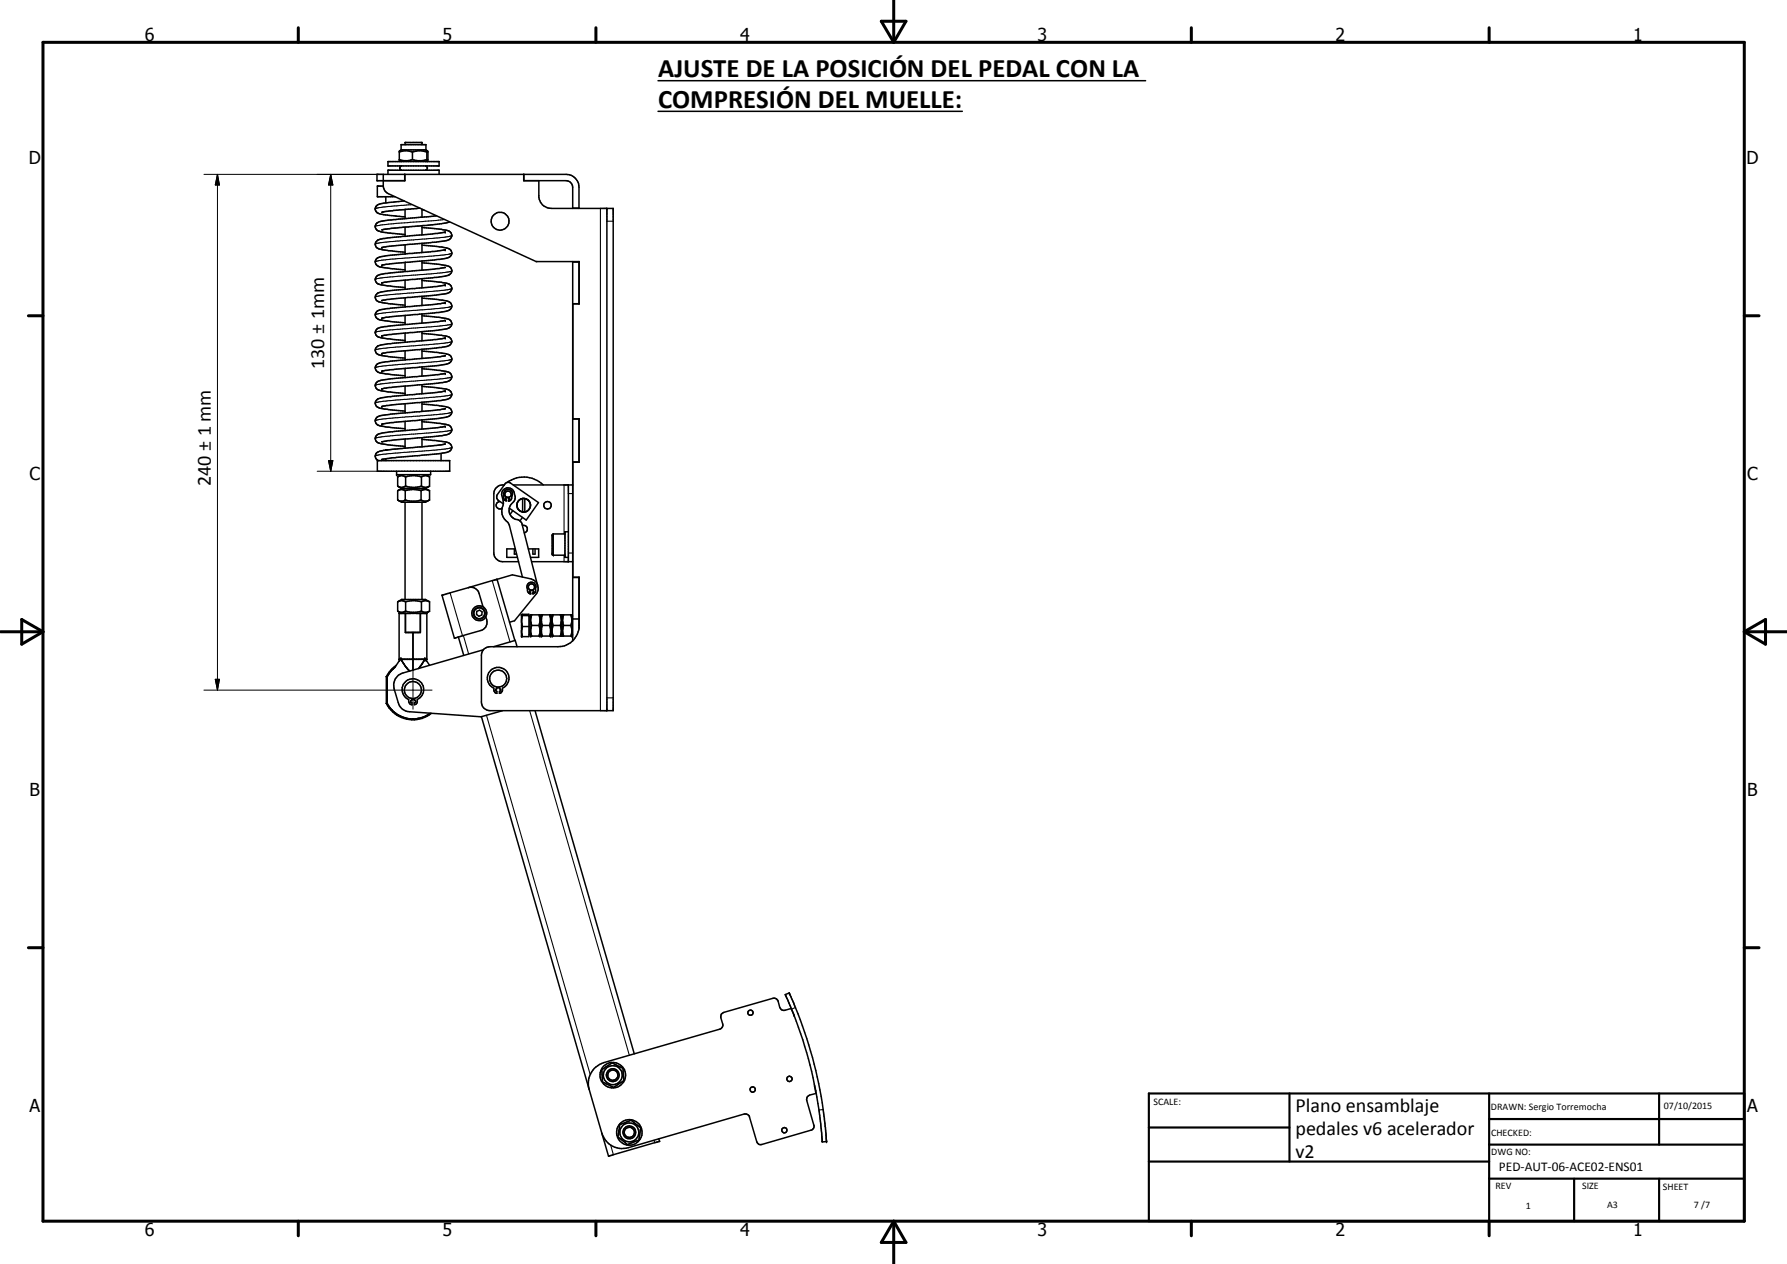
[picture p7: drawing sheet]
<svg xmlns="http://www.w3.org/2000/svg" width="420mm" height="297mm" viewBox="0 0 420 297" stroke-linecap="round" stroke-linejoin="round" font-family="sans-serif">
<g fill="none" stroke="#000" stroke-width=".35">
<path d="M154.7 19h114.7M91.2 38h12v1h-12zM93.9 35.7l.2-.1a4.1 4.1 0 0 1 2.9 .1M93.9 37.5a4.6 4.6 0 0 0 3.1 0M93.9 35.5v2.2M93.9 35.5h.1M93.9 37.7v.1M93.9 37.8l.4 .2M94.3 35.2v-1.2h5.8v1.2M94.3 35.2h5.8M94.3 35.2l-.4 .3M94.5 39a.51 .51 0 0 0-.5 .5 .51 .51 0 0 0 .5 .5"/>
<path d="M95.2 34v-.5h4v.5M97 35.7l.4-.1a4.3 4.3 0 0 1 3 .1M97 37.5a5.4 5.4 0 0 0 3.4 0M97 35.7v1.8M100 39a.51 .51 0 0 1 .5 .5 .51 .51 0 0 1-.5 .5M100.1 35.2l.4 .2M100.5 35.4l-.1 .2v2l.1 .2M100.5 35.4l.1 .2M100.5 37.8l-.4 .2M100.5 37.7v.1M100.6 35.6l-.1 2.1M100.6 35.6h.1"/>
<path d="M100.6 37.6h.1M154.7 26.2h71.6M90.1 41l.1 3 .3 .9 .8 .6 34.8 16h10.1v9.9h-1.5M90.1 43.7h-1.4v2.5h4.2M90.7 46.2v1.5M91.2 41v-1h12v1M95.1 47.2l-4.1 .5a3.8 3.8 0 0 0-2.5 .7 1.21 1.21 0 0 0-.1 1.3 1.21 1.21 0 0 0 1.2 .6l5.6 .7M95.2 41v1.5M95.2 41v1.5h-6.6v-1.5h44.5a3 3 0 0 1 3 3v5M95.2 49.2v2.2M95.2 53.4v2.1M95.2 57.5v2.2"/>
<path d="M98.8 48.9l-6.2 .5-2.8 .5M99.2 49.1v2M99.2 53v2.2M99.2 57.2v2.2M99.2 49.3h.4M99.2 53.5l4.9 .5a1.85 1.85 0 0 1 2.1 1.3 1.87 1.87 0 0 1-2.1 1.4l-4.9 .5M99.2 57.2l-9.4 1M99.2 57.6l5.5 .6a1.23 1.23 0 0 1 1.4 .8 1.23 1.23 0 0 1-.6 1.5l-2.1 .5-4.2 .3M102.6 50.7l-8.4 .8a19.3 19.3 0 0 0-5.5 .9 1.22 1.22 0 0 0-.3 1.3 1.22 1.22 0 0 0 1.2 .8l5.6 .6M104.7 54.5l-1.8 .4-6.6 .5a35.2 35.2 0 0 0-7.5 1 1.17 1.17 0 0 0-.5 1.4 1.17 1.17 0 0 0 1.3 .8l5.6 .7M104.7 58.7l-2.2 .4-12.1 1.1a1.9 1.9 0 0 0-2.1 1.1 1.26 1.26 0 0 0 1 1.4l5.9 .7M105.7 52.1a44.8 44.8 0 0 1-8.6 1.1l-7.3 .8"/>
<path d="M123.1 41v1.5h10a1.6 1.6 0 0 1 1.6 1.5v5M123.2 41v1.5M126.7 42.5v3.9a2.92 2.92 0 0 0 3 2.6h14.5v118h-29a2.02 2.02 0 0 1-2-2v-11l.5-1.3M134.7 48.9h1.4M142.7 49v118M95.2 61.7v2.1M95.2 65.8v2.2M95.2 70v2.1M95.2 74.1v2.2M95.2 78.3v2.1M99.2 61.3v2.2M99.2 65.5v2.1"/>
<path d="M99.2 69.6v2.2M99.2 73.8v2.1M99.2 77.9v2.2M99.2 61.3l-7.2 .7-2.2 .4M99.2 61.8l5.5 .6a1.3 1.3 0 0 1 1.3 1.9 6.3 6.3 0 0 1-3.8 .9l-3 .3M99.2 65.5l-9.4 1M99.2 65.9l4.9 .5a1.85 1.85 0 0 1 2.1 1.4 1.87 1.87 0 0 1-2.1 1.3l-4.9 .5M99.2 69.6l-7.2 .7-2.2 .4M99.2 70.1l5.5 .6a1.23 1.23 0 0 1 1.4 .7 1.23 1.23 0 0 1-.6 1.5l-2.1 .5-4.2 .4M99.2 73.8l-7.2 .6-2.2 .4M99.2 74.2l5.5 .6a1.3 1.3 0 0 1 1.3 1.9 3.4 3.4 0 0 1-2.6 .8l-4.2 .4M99.2 77.9l-9.4 1"/>
<path d="M99.2 78.4l5.5 .6a1.26 1.26 0 0 1 1.5 1.1 1.26 1.26 0 0 1-1.3 1.3l-5.7 .7M104.7 67l-1.8 .3-12.2 1.2a2.27 2.27 0 0 0-2.5 1.3 1.77 1.77 0 0 0 1.9 1.4l5.1 .5M104.7 71.1l-2.2 .4-12.1 1.1a2.07 2.07 0 0 0-2.1 1.1 1.26 1.26 0 0 0 1 1.5l5.9 .7M104.7 79.4l-1.8 .4-12.2 1.1a2.27 2.27 0 0 0-2.5 1.4 1.93 1.93 0 0 0 2.2 1.4l4.8 .5M104.7 62.9l-14.3 1.4a2.18 2.18 0 0 0-2.1 1.1 1.31 1.31 0 0 0 1.3 1.5l5.6 .7M104.7 62.8v.1M104.7 75.3l-14.3 1.5a2.18 2.18 0 0 0-2.1 1.1 1.55 1.55 0 0 0 1.8 1.6l5.1 .5M134.7 61.5v89.1M134.7 71.4h1.4M134.7 61.6h1.4M136.1 61.5v9.9M95.2 82.4v2.2"/>
<path d="M95.2 86.6v2.1M95.2 90.7v2.2M95.2 94.9v2.1M95.2 99v2.2M99.2 82.1v2.1M99.2 86.2v2.2M99.2 90.4v2.1M99.2 94.5v2.2M99.2 98.7v2.1M99.2 82.1l-7.2 .6-2.2 .4M99.2 82.5l5.5 .6a1.3 1.3 0 0 1 1.3 1.9 4.7 4.7 0 0 1-3 .9l-3.8 .3M99.2 86.2l-7.2 .7-2.2 .3"/>
<path d="M99.2 86.7l5.5 .5a1.29 1.29 0 0 1 1.3 .7 1.29 1.29 0 0 1-.1 1.4l-.8 .4-1 .2-4.9 .5M99.2 90.4l-6.8 .6-2.6 .4M99.2 90.8l3.4 .3a6.4 6.4 0 0 1 3.1 .6 1.17 1.17 0 0 1 .5 1.4 1.17 1.17 0 0 1-1.3 .8l-5.7 .6M99.2 94.5l-7.2 .7-2.2 .3M99.2 95l5.5 .5a1.3 1.3 0 0 1 1.3 2 4.7 4.7 0 0 1-3 .8l-3.8 .4M99.2 98.7l-7.2 .6-2.2 .4M99.2 99.1l5.5 .6a1.35 1.35 0 0 1 1.4 1.7 4.2 4.2 0 0 1-3.1 1.1l-3.8 .4M104.6 91.9l-13.9 1.4a2.27 2.27 0 0 0-2.5 1.4l.1 .3a2.11 2.11 0 0 0 2.1 1.1l4.8 .5M104.7 87.8l-14.3 1.4a1.93 1.93 0 0 0-2.2 1.4 1.93 1.93 0 0 0 2.2 1.3l4.8 .6M104.7 83.6l-14.3 1.5a2.07 2.07 0 0 0-2.1 1.1 1.27 1.27 0 0 0 1 1.4l5.9 .7M104.7 96l-2.2 .4-11.5 1.1a3.2 3.2 0 0 0-2.7 .9 1.19 1.19 0 0 0 1 1.7l5.9 .7M104.7 83.6h.1"/>
<path d="M104.7 91.9h-.1M134.7 98.5h1.4M134.7 98.4h1.5v10.2h-1.5M136.1 98.4v10.2M88.7 108.2h17v2.5h-17zM90.7 107.8v.4M91.1 105.7l-1.2 .2a1.34 1.34 0 0 0-1.3 .5 1.34 1.34 0 0 0-.2 1.4l.6 .4M93.2 110.7v.8h8v-.8M93.5 112.1v2.2M93.5 115.3v2.2M93.5 115.3a1.48 1.48 0 0 1 1.8 0M93.5 114.3a1.73 1.73 0 0 0 1.9 0"/>
<path d="M93.5 112.1a1.73 1.73 0 0 1 1.9 0M93.5 114.3l.9 .5M93.5 117.5a1.61 1.61 0 0 0 1.8 0M93.5 117.5l.9 .5h5.7l.9-.5M94.4 114.8h5.7M94.4 111.5l-.9 .6M94.4 114.8l-.9 .5M95.2 103.2v2.1M95.2 118v22.9M95.3 115.3a6 6 0 0 1 3.7 0M95.3 117.5a6.6 6.6 0 0 0 3.7 0M95.3 115.3v2.2"/>
<path d="M95.4 112.1v2.2M95.4 114.3a6 6 0 0 0 3.7 0M95.4 112.1a6 6 0 0 1 3.7 0M99 115.3a1.82 1.82 0 0 1 2 0M99 117.5a1.98 1.98 0 0 0 2 0M99 115.3v2.2M99.1 112.1v2.2M99.1 114.3a1.68 1.68 0 0 0 1.9 0M99.1 112.1a1.68 1.68 0 0 1 1.9 0M99.2 102.9v2.1M99.2 118v22.9M99.2 102.9l-6.8 .5-2.6 .4"/>
<path d="M99.2 103.3l3.4 .2a6.4 6.4 0 0 1 3.1 .7 1.17 1.17 0 0 1 .5 1.4 1.17 1.17 0 0 1-1.3 .7l-12.9 1.3-2.2 .4M100.1 111.5l.9 .6M100.1 114.8l.9 .5M101 112.1v2.2M101 115.3v2.2M101 114.3l-.9 .5M103.7 106.6v1.6M104.6 100.2h.1M104.7 104.4l-4.2 .5-9.8 .9M104.7 100.2l-14.3 1.5a2.07 2.07 0 0 0-2.1 1.1 1.31 1.31 0 0 0 1.3 1.5l5.6 .6M104.7 104.3v.1M117.5 117.9a.88 .88 0 0 0-.8 1.1 .88 .88 0 0 0 1.4 .4"/>
<path d="M118.4 118.4a3.5 3.5 0 0 0 1.1 4.5l3.3 12.7M118.4 118.4l-.1-.7a2.71 2.71 0 0 1-.3-2 1.5 1.5 0 0 1 1.5-1.1 1.5 1.5 0 0 1 1.4 1.2 2.08 2.08 0 0 1-.8 2.8 2.29 2.29 0 0 0 1.8 3.6l.8 .8 3.7 14.6M118.6 114a2.14 2.14 0 0 0-2.5 2v14a2.09 2.09 0 0 0 2 2h3.8M119.2 113.4a6.7 6.7 0 0 1 8.6 .6M119.2 113.4l-.4 .2-2 2.8a.95 .95 0 0 0 .4 1.2l1.2 .8M119.2 113.4h.7l6.7 4.7-2.9 4.1-4-2.8M119.6 116.9v.2l.2 .2-.3 .2v.3l.6-.3a2.31 2.31 0 0 0 .2-2.1 1.07 1.07 0 0 0-1.4-.3 1.07 1.07 0 0 0-.4 1.4l-.1 .6 .2 .4 .4 .2-.2-.6 .3-.3 .5 .1M120.7 114h14M121.6 119l.1 .5M121.7 119.3l.5 .8 .4 .1M121.7 119.5l.6 .6M121.7 119.4v.1"/>
<path d="M122.2 117.4a1.5 1.5 0 0 0-.6 1.8M122.9 117.1v3.2M122.9 117.1a1.65 1.65 0 0 1 1.8 1.2M122.9 117.1l-.6 .2M123.1 117.1a1.57 1.57 0 0 0-1.5 1.8M123.1 117.1l.3 .1M123.4 117.2v3.1M123.4 117.2l.3 .1M123.9 117.3l.5 .4 .3 .6M124.2 119.9l-.8 .4M124.2 119.9l-.9 .4M124.4 119.7l-.2 .2"/>
<path d="M124.7 119.2l-.5 .7M124.7 118.3v.9M124.7 119.2l-.2 .3M133.6 114v18M134.7 108.5h1.4M110.1 138.1a1.99 1.99 0 0 1 2.5 1.3l1 3.2M110.1 138.1l-6.2 1.8 2.9 10.1M116.9 136.1l3.6-1 4.4 1a2.27 2.27 0 0 1 1.2 3.5l-5.1 6.3-1.2 .3M116.9 136.1l-6.8 2M116.9 136.1l4.2 14.4M120.6 120l-.7 .9M120.9 129v1.2h.5v-.2"/>
<path d="M121.1 129h-1.9v2h2.4M121.6 130.9v.1M122.5 120.2l.4 .1M122.8 120.3h.3M122.8 123.5a.9 .9 0 0 1 1.2 .6 .9 .9 0 0 1-.7 1.1M122.8 121.6l-.6 .8M122.9 120.3h.5M124.2 129h2.4v2h-1.9M124.7 138.7l-.2 .4 .3 .5a1.02 1.02 0 0 1-.8-1.3 1.07 1.07 0 0 1 1-1.5 1.07 1.07 0 0 1 .9 1.6l-.1 .8-.5 .4v-.3l.2-.3-.2-.3M124.7 138.7h.6M125 132h9.7M125.3 129v1.2h.5v-1.2"/>
<path d="M132.8 125.5h-2.7l-.3 .3 .1 4.6 2.9 .1M133.6 125h-.8v6h.8M134.7 135.7h1.4M134.7 135.6h1.5v11.9a5 5 0 0 1-5 4.5h-16l-.7 .1-.8 .6M136.1 135.6v12.1M90.8 159h.2M90.8 159v6.3M91 159v6.3M93.2 156.3l-1.3 1.2-1.1 1.5M93.5 141.4l.9-.5h5.7l.9 .5M93.5 141.4a1.73 1.73 0 0 1 1.9 0M93.5 143.6a1.73 1.73 0 0 0 1.9 0"/>
<path d="M93.5 143.6l.9 .5M93.5 141.4v2.2M93.8 154.9v-10.8h6.6v10.8M93.8 154.9h.3M93.8 154.9l.1 .3 .2-.3M94.3 154.9h5.6M94.3 154.7l-.2 .2M94.3 154.7v.2M94.3 154.9l1.2 1.9 .8 .9M94.3 154.7l-1.4 2.1-1.3 1.2-.6 1M95.3 144.1v4.5h3.5v-4.5M95.4 141.4v2.2"/>
<path d="M95.4 141.4a6 6 0 0 1 3.7 0M95.4 143.6a6.6 6.6 0 0 0 3.7 0M97.1 148.6v8.9M99.1 141.4a1.68 1.68 0 0 1 1.9 0M99.1 143.6a1.85 1.85 0 0 0 1.9 0M99.1 141.4v2.2M99.9 154.9v-.2l1.1 1.6M99.9 154.9l-1.4 2.2M100 154.8l.1 .1M100.1 154.9h.3M100.1 154.9l.1 .3 .2-.3M101 143.6l-.9 .5"/>
<path d="M101 141.4v2.2M106.8 150h.1M107.8 149.7l1.2 4.3M107.8 149.7l-.9 .3M112.1 143.7l.7-.3 .6 .4-.1 .7-.7 .3-.6-.4zM113.7 152.7l-19 5.5a2.98 2.98 0 0 0-2 3.6l.9 3.3a2.8 2.8 0 0 0 2.7 2.2l16.8 1.1 5.1-1.4M114.2 144.9a2.16 2.16 0 0 1-1.1 3.3l-5.3 1.5M116.1 152l5-1.5 .5 1.5M122.6 144.5l.1 .1M122.6 146.2l.2 1M122.6 148.7l.2 .9M122.7 144.4v5.1"/>
<path d="M122.7 144.6h.1M122.7 149.5l.1 .1M122.8 144.6v.1M122.8 144.4h1.6v5.2h-1.6M122.8 144.4h-.1M122.8 149.6h.1M122.8 144.7l-.2 .9M122.8 147.2l-.2 .9M122.8 144.7h1.6M122.8 147.2h1.6M124.4 144.8h.2M124.4 149.1h.2"/>
<path d="M125 147h1.7M125 147l-.2 1 .2 1.5M125 144.5l-.2 1 .2 1.5M126.7 144.5l.2 1-.2 1.5M126.7 147l.2 1-.2 1.5M127.2 144.8l-.3-.3h-2.1l-.2 .3v4.4l.2 .3h2.1l.3-.3M127.2 144.8l.1-.3h2.1l.2 .3M127.2 149.2l.1 .3h2.1l.2-.3M127.2 144.8v4.4M127.5 147h1.7M127.5 147a3.2 3.2 0 0 0 0 2.5M127.5 144.5a3.2 3.2 0 0 0 0 2.5"/>
<path d="M129.2 144.5l.2 1-.2 1.5M129.2 147l.2 1-.2 1.5M129.6 144.8l.2-.3h2.2l.1 .3M129.6 149.2l.2 .3h2.2l.1-.3M129.6 144.8v4.4M130 147h1.7M130 147l-.2 1 .2 1.5M130 144.5l-.2 1 .2 1.5M131.7 144.5a3.2 3.2 0 0 1 0 2.5M131.7 147a3.2 3.2 0 0 1 0 2.5M132.1 144.8v4.4M132.1 144.8l.2-.3h2.1l.3 .3"/>
<path d="M132.1 149.2l.2 .3h2.1l.3-.3M132.5 147a3.2 3.2 0 0 0 0 2.5M132.5 144.5a3.2 3.2 0 0 0 0 2.5M132.5 147h1.7M134.2 144.5l.2 1-.2 1.5M134.2 147l.2 1-.2 1.5M134.7 145.5h1.5M90.8 165.3h.2M90.8 165.3a7 7 0 0 0 10.6 2.3M91 165.3a6.8 6.8 0 0 0 10.2 2.3M96.8 164.4h.6M96.8 164.1v.4l-.2 .1v.3l.2 .2v.6l-.5-.3-.2-1a2.55 2.55 0 0 1-1-3.9 2.55 2.55 0 0 1 4 0 2.55 2.55 0 0 1-1 3.9v.7l-.3 .4-.4 .1v-.5l.3-.2-.3-.4v-.4"/>
<path d="M97.4 164.3h-.6M113.2 168.4l25.3 87.5M116.8 161.5v.3l-.3 .3 .3 .4v.4l-.4-.1-.2-.3-.1-.8a2.55 2.55 0 0 1-1-3.9 2.55 2.55 0 0 1 4 0 2.55 2.55 0 0 1-1 3.9 1.03 1.03 0 0 1-.5 1.2h-.2v-.4l.3-.3v-.2l-.3-.2v-.3M116.8 161.5h.6M125.8 167l23.3 80.6M184.7 233.8h.1M185.6 233.4l1 2.2a103.4 103.4 0 0 1 7.1 26.1l.6 6.6-1 .1-.7-7.2a98.2 98.2 0 0 0-6.6-24.3l-1.3-3.1M185.6 233.3l-.9 .5M185.6 233.3v.1M186.7 238.6l-.7-1.6-1.8 .4a.96 .96 0 0 1-.9-.7l-.4-1.6-.3-.4-.7-.1-11.7 3.3a1.05 1.05 0 0 0-.7 1.3l.5 1.8-.4 .6-.4 .3-27.3 7.8a5.1 5.1 0 0 0-3.4 6.2M138.5 255.9l4.6 15.8 12-3.5-.2-.6M141.5 251.4l1.4-1a1.39 1.39 0 0 1 1.4-.5l1.5 .8a.76 .76 0 0 1 .7 1.1l.1 1.4a.81 .81 0 0 1-.6 1.2l-1.7 1.1-1.9-.9a.76 .76 0 0 1-.8-1.1z"/>
<path d="M191.5 255.2l.3 1.8-1.7 .5-.3 .3-.2 .6 1.8 6.2-.1 .4-.4 .6-11.8 3.3h-.6l-.6-.6-1.7-6-.5-.4-.7-.1-27.3 7.9a5 5 0 0 1-6.2-3.4M145.7 264.3l2.7-1 2 1.5 .3 .2-.5 2.9-2.7 1.1-2.2-1.8z"/>
<circle cx="117.6" cy="52" r="2.09"/>
<circle cx="119.4" cy="116.1" r=".74"/>
<circle cx="128.7" cy="118.7" r=".87"/>
<circle cx="125" cy="137.9" r=".77"/>
<circle cx="112.7" cy="144.1" r="1.75"/>
<circle cx="112.7" cy="144.1" r="1.38"/>
<circle cx="117.1" cy="159.5" r="2"/>
<circle cx="97.1" cy="162.2" r="2"/>
<circle cx="176.4" cy="238" r=".62"/>
<circle cx="144.1" cy="252.7" r="3"/>
<circle cx="144.1" cy="252.7" r="1.5"/>
<circle cx="144.1" cy="252.7" r="1.2"/>
<circle cx="144.1" cy="252.6" r="2.23"/>
<circle cx="177" cy="256" r=".62"/>
<circle cx="185.6" cy="253.5" r=".62"/>
<circle cx="148" cy="266.1" r="1.19"/>
<circle cx="148" cy="266.1" r="1.51"/>
<circle cx="148" cy="266.1" r="2.24"/>
<circle cx="148" cy="266.1" r="3"/>
<circle cx="184.4" cy="265.6" r=".63"/>
</g>
<g fill="none" stroke="#000" stroke-width=".25">
<path d="M96.9 48.1l-3.7 .3a15 15 0 0 0-5 .7M104.6 51.6l-13.2 1.1-1.8 .2-1.4 .4M106.1 55.5l-3.2 .4-10.7 .9a10.3 10.3 0 0 0-4 .6M106.1 55.4v.1M106.2 55.4h.1M106.2 55.4h-.1M106.2 59.5l-1 .3-2.3 .3-13.2 1-1.5 .5M106.2 55.3v.1M141.2 49v118M142.7 52h1.5M88.2 78.1h.1M88.3 61.5h.1"/>
<path d="M106.1 76.2l-3.5 .5-12 .9-2.4 .5M106.1 76.2h.1M106.2 76.1h.1M106.2 67.8h.1M106.2 63.7h.1M106.2 76.1l-.1 .1M106.2 67.8l-1 .3-2.3 .3-12.3 .9-2 .3-.4 .2M106.2 63.7l-2.3 .4-13.3 1.1-1.8 .2-.6 .3M106.2 71.9l-1 .4-2.3 .2-12 .9-2.3 .4-.4 .2M106.2 63.6v.1M88.2 94.7h.1M106.1 96.9l-2.2 .4-13.6 1.1-2 .4"/>
<path d="M106.1 88.6l-3.5 .6-12 .9-2.3 .5M106.1 88.6h.1M106.1 96.9h.1M106.2 88.6h.1M106.2 80.3h.1M106.2 80.3l-3.3 .5-12.6 1-1.7 .3-.4 .2M106.2 84.4l-1 .3-2.6 .3-12.3 1-1.7 .2-.4 .2M106.2 92.7l-.4 .2-2.2 .3-12.1 .9-2.9 .4-.3 .2M106.2 96.8l-.1 .1M106.2 88.5l-.1 .1M106.2 80.2v.1M88.2 107.2h.1"/>
<path d="M88.3 103h.1M106.1 105.2l-2.5 .5-11.7 .9a8.7 8.7 0 0 0-3.6 .6M106.1 101.1l-3.5 .5-12 .9-2.4 .5M106.1 101.1h.1M106.1 105.2h.1M106.2 101h.1M106.2 105.1l-.1 .1M106.2 101l-.1 .1M132.6 114v11.5M133.6 116h1.1M105.8 139.3l2.9 10.1M115.7 136.4l4.2 14.5"/>
<path d="M120.3 121.5l.7 .4M130.1 130.5h.1M130.1 125.5v5M132.6 130.5v1.5M133.6 130h1.1M109 149.4l1.2 4.3M114.4 168.1l24.4 84.4M124.5 167l23.5 81M142.7 164h1.5M187 236.8l-.9 .4M143.6 269.1l.6 2.3M153.7 268l.3 .5"/>
<path d="M193.5 260.7l-.9 .2"/>
<circle cx="112.7" cy="144.1" r="1.22"/>
</g>
<g fill="#000">
<circle cx="99.2" cy="33.5" r=".18"/>
<circle cx="100.5" cy="35.4" r=".18"/>
<circle cx="100.5" cy="37.8" r=".18"/>
<circle cx="89.8" cy="58.2" r=".18"/>
<circle cx="104.7" cy="54.5" r=".18"/>
<circle cx="104.7" cy="58.7" r=".18"/>
<circle cx="89.8" cy="78.9" r=".18"/>
<circle cx="89.8" cy="66.5" r=".18"/>
<circle cx="89.8" cy="62.4" r=".18"/>
<circle cx="89.8" cy="74.8" r=".18"/>
<circle cx="104.7" cy="67" r=".18"/>
<circle cx="104.7" cy="79.4" r=".18"/>
<circle cx="104.7" cy="71.1" r=".18"/>
<circle cx="104.7" cy="75.3" r=".18"/>
<circle cx="89.8" cy="91.4" r=".18"/>
<circle cx="89.8" cy="83.1" r=".18"/>
<circle cx="89.8" cy="87.2" r=".18"/>
<circle cx="89.8" cy="95.5" r=".18"/>
<circle cx="89.8" cy="99.7" r=".18"/>
<circle cx="104.7" cy="91.9" r=".18"/>
<circle cx="104.7" cy="87.8" r=".18"/>
<circle cx="89.8" cy="108" r=".18"/>
<circle cx="93.2" cy="111.5" r=".18"/>
<circle cx="104.7" cy="100.2" r=".18"/>
<circle cx="116.9" cy="136.1" r=".18"/>
<circle cx="129.8" cy="130.2" r=".18"/>
<circle cx="93.9" cy="155.2" r=".18"/>
<circle cx="100.2" cy="155.2" r=".18"/>
<circle cx="122.6" cy="144.5" r=".18"/>
<circle cx="122.6" cy="149.5" r=".18"/>
<circle cx="124.8" cy="144.5" r=".18"/>
<circle cx="124.8" cy="149.5" r=".18"/>
<circle cx="126.9" cy="144.5" r=".18"/>
<circle cx="126.9" cy="149.5" r=".18"/>
<circle cx="127.3" cy="144.5" r=".18"/>
<circle cx="127.3" cy="149.5" r=".18"/>
<circle cx="129.4" cy="144.5" r=".18"/>
<circle cx="129.4" cy="149.5" r=".18"/>
<circle cx="129.8" cy="144.5" r=".18"/>
<circle cx="129.8" cy="149.5" r=".18"/>
<circle cx="134.4" cy="144.5" r=".18"/>
<circle cx="134.4" cy="149.5" r=".18"/>
<circle cx="185.6" cy="233.3" r=".18"/>
<circle cx="186.7" cy="238.6" r=".18"/>
<circle cx="194.3" cy="268.3" r=".18"/>
</g>
<g fill="none" stroke="#000" stroke-width=".71">
<path d="M10.1 9.9h400v277.1h-400zM70.1 6.5v3.4M140.1 6.5v3.4M207.2 5h5.8l-2.9 4.9zM210.1 0v9.9M280.1 6.5v3.4M350.1 6.5v3.4M6.7 74.2h3.4M410.1 74.2h3.5M.1 148.5h10M5.1 145.6l5 2.9-5 2.9zM410.1 148.5h10"/>
<path d="M410.1 148.5l5-2.9v5.8zM6.7 222.7h3.4M410.1 222.7h3.5M70.1 287v3.4M140.1 287v3.4M210.1 287v10M210.1 287l2.9 5h-5.8zM280.1 287v3.4M350.1 287v3.4"/>
</g>
<path d="M270.1 257h140v30h-140zM303.2 257v16M350.1 257v30M390.1 257v12M270.1 265h33.1M270.1 273h80M350.1 277h60M350.1 269h60M350.1 263h60M370.1 277v10M390.1 277v10" fill="none" stroke="#000" stroke-width=".51"/>
<path d="M48 41h40.6M51.1 41l.5 2.5h-1zM51.1 41v121.2M77.8 41l.5 2.5h-1.1zM77.8 41v69.7M74.6 110.7h14.1M77.2 108.2h1.1l-.5 2.5zM50.6 159.6h1l-.5 2.6zM97.1 157.6v9.1M48 162.2h53.6" fill="none" stroke="#000" stroke-width=".24"/>
<path d="M51.1 41l.5 2.5h-1zM77.8 41l.5 2.5h-1.1zM77.2 108.2h1.1l-.5 2.5zM50.6 159.6h1l-.5 2.6z" fill="#000"/>
<g font-size="6.3">
<text x="154.7" y="18.1">AJUSTE DE LA POSICIÓN DEL PEDAL CON LA</text>
<text x="154.7" y="25.3">COMPRESIÓN DEL MUELLE:</text>
</g>
<g font-size="4.7">
<text x="76.2" y="86.7" transform="rotate(-90 76.2 86.7)">130 ± 1mm</text>
<text x="49.6" y="114.3" transform="rotate(-90 49.6 114.3)">240 ± 1 mm</text>
<text x="304.6" y="261.2">Plano ensamblaje</text>
<text x="304.6" y="266.6">pedales v6 acelerador</text>
<text x="304.6" y="272">v2</text>
</g>
<g font-size="4.2">
<text x="34" y="9.6">6</text>
<text x="104" y="9.6">5</text>
<text x="174" y="9.6">4</text>
<text x="244" y="9.6">3</text>
<text x="314" y="9.6">2</text>
<text x="384" y="9.6">1</text>
<text x="6.8" y="38.7">D</text>
<text x="410.6" y="38.7">D</text>
<text x="7" y="112.9">C</text>
<text x="410.8" y="112.9">C</text>
<text x="7" y="187.1">B</text>
<text x="410.8" y="187.1">B</text>
<text x="7" y="261.4">A</text>
<text x="410.8" y="261.4">A</text>
<text x="34" y="290.4">6</text>
<text x="104" y="290.4">5</text>
<text x="174" y="290.4">4</text>
<text x="244" y="290.4">3</text>
<text x="314" y="290.4">2</text>
<text x="384" y="290.4">1</text>
</g>
<text font-size="3.1" x="352.4" y="275.2">PED-AUT-06-ACE02-ENS01</text>
<g font-size="2.4">
<text x="271.2" y="259.7">SCALE:</text>
<text x="350.6" y="260.8">DRAWN: Sergio Torremocha</text>
<text x="391.2" y="260.6">07/10/2015</text>
<text x="350.6" y="267">CHECKED:</text>
<text x="350.6" y="271.4">DWG NO:</text>
<text x="351.6" y="279.3">REV</text>
<text x="372" y="279.4">SIZE</text>
<text x="391" y="279.6">SHEET</text>
<text x="358.7" y="284.1">1</text>
<text x="377.9" y="283.8">A3</text>
<text x="398.3" y="283.8">7 /7</text>
</g>
</svg>
